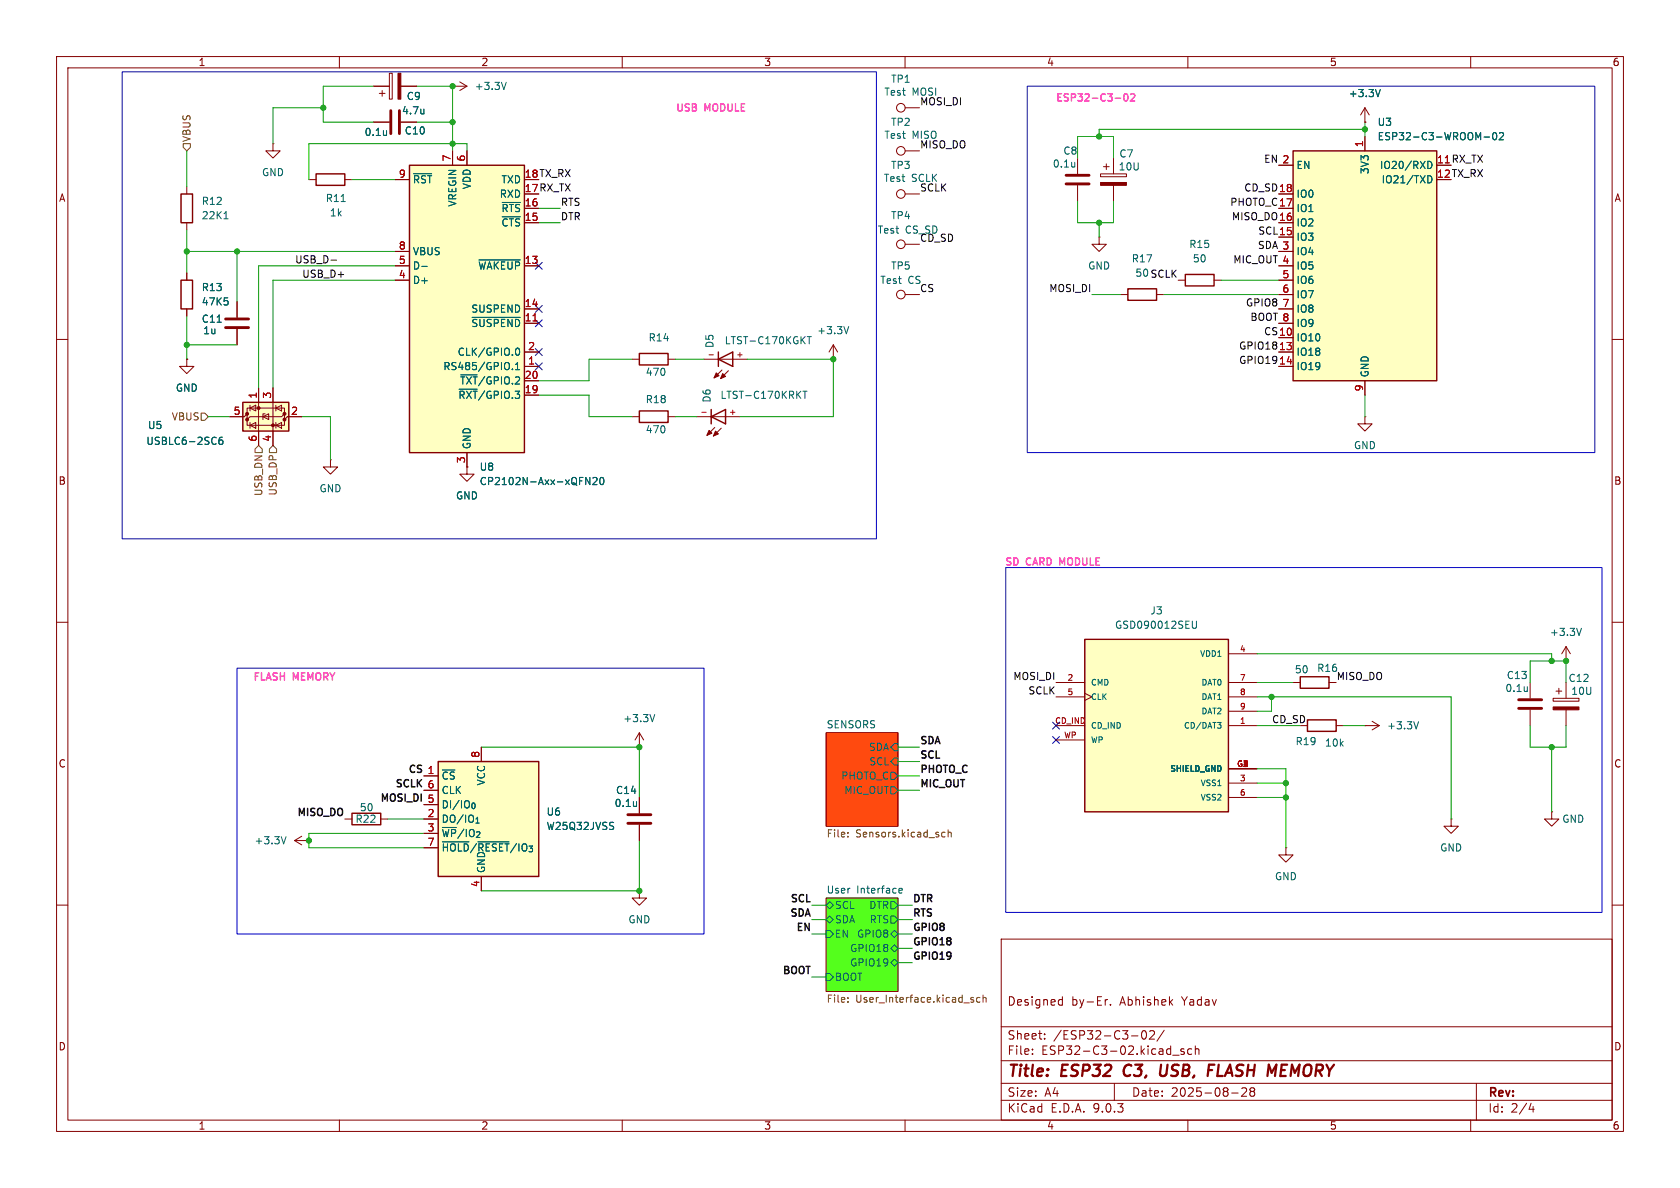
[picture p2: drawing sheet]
<svg xmlns="http://www.w3.org/2000/svg" width="297mm" height="210mm" viewBox="0 0 297 210" stroke-linecap="round" stroke-linejoin="round" font-family="sans-serif">
<g fill="none" stroke="#840000" stroke-width=".18">
<path d="M10 10h277v190h-277zM12 12h273v186h-273zM60 10v2M110 10v2M160 10v2M210 10v2M260 10v2M190.5 27.9v2.8M190.5 32.8v2.8M194.6 30.7h4.5v.5h-4.5zM195.1 29.5h1M195.6 29v1"/>
<path d="M196.8 27.9v2.8M196.8 32.8v2.8M208.3 49.5h1.2M214.6 49.5h1.3M10 60h2M285 60h2M10 110h2M285 110h2M146 129.5h12.7v16.6h-12.7zM146 158.8h12.7v16.5h-12.7zM10 160h2M177 166h108v32h-108z"/>
<path d="M187.4 176.7l.4 .1M187.8 176.2v1.5M187.8 177.6l-.4 .1M195.8 176.7l-.3 .1M196.3 177.6v.1M285 160h2M60 198v2M110 198v2M160 198v2M177 194.5h108M177 191.5h108M177 187.5h108"/>
<path d="M177 181.5h108M182.5 186.3v.1M182.5 185.5v.1M184.7 183.6v.1M184.7 182.8v.1M197 191.5v3M200 183.1h1.2M202 182.3l.2-.1a.81 .81 0 0 1 .6 .6 .81 .81 0 0 1-.3 .8l-.2 .1a.81 .81 0 0 1-.3-1.4zM203.2 182.3l.6-.1 .2 .1 .1 .3-.9 1.1h.9M205.8 182.1l-1.3 2M207.3 186.5h1.2M209.3 185.5l-.3-.1-.3 .2 .1 .2 .5 .2v.3h-.6"/>
<path d="M210 198v2M210.7 185.5l-.5-.1-.2 .3v.4l.1 .2h.6M211.3 185.5l.2-.1 .4 .1 .1 .9M211.3 184.9v1.5M217.7 193.2h1.2M219.5 192.4l.6-.1 .2 .1 .1 .3-.9 1.1h.9M221.2 192.9l-.2-.2 .2-.4 .5 .1 .1 .2-.3 .3M221.2 192.9l-.2 .3v.5l.2 .1 .5-.1 .1-.2-.1-.4-.2-.2M221.2 192.9h.3M260 198v2M261 191.5v6.5M270.7 195l-.4 1.1h.9"/>
<path d="M271 195.6v1"/>
</g>
<path d="M198.9 188.5a1.27 1.27 0 0 0 0 1.6M205.3 188.2l-.2 1.6 .1 .3a.66 .66 0 0 0 .9-.1M213.6 189.2h.7M213.7 188.2h1" fill="none" stroke="#840000" stroke-width=".4"/>
<path d="M146 129.5h12.7v16.6h-12.7z" fill="#ff4a0f" stroke="#ff4a0f" stroke-width=".18"/>
<path d="M146 158.8h12.7v16.5h-12.7z" fill="#54ff1c" stroke="#54ff1c" stroke-width=".18"/>
<g fill="none" stroke="#006464" stroke-width=".18">
<path d="M190 28.7v.8M190 29.4l-.1 .1M157.5 139.1h.6l.6 .6-.6 .6h-.6zM157.5 136.5h.6l.6 .7-.6 .6h-.6zM157.5 134.6l.6-.6h.6v1.3h-.6zM158.1 131.4h.6v1.3h-.6l-.6-.6zM157.5 159.4h.6l.6 .6-.6 .7h-.6zM158.9 157.5l.6-.2v-.2l-.4-.1-.2 .2 .1 .6h.5M146 172.1h.7l.6 .6-.6 .7h-.7zM146 164.5h.7l.6 .6-.6 .6h-.7zM146 160l.7-.6 .6 .6-.6 .7zM146 162.6l.7-.7 .6 .7-.6 .6z"/>
<path d="M157.5 165.1l.6-.6 .6 .6-.6 .6zM157.5 167.6l.6-.6 .6 .6-.6 .7zM157.5 170.2l.6-.7 .6 .7-.6 .6zM157.5 161.9h.6l.6 .7-.6 .6h-.6z"/>
</g>
<g fill="none" stroke="#725600" stroke-width=".18">
<path d="M149.9 147.8v.2M149.9 147.2v.1M166.6 147.9h.5M166.6 147.2h.5M167.6 147.2l.2-.1 .3 .1 .1 .8M167.6 146.7v1.3M149.9 176.4v.1M149.9 177v.2M171.7 176.7l.5 .2-.1 .2-.4 .1M171.7 176.4h.4M173.2 176.4l-.3-.1-.3 .3 .2 .5h.4M173.8 176.4l.2-.1 .3 .1v.8"/>
<path d="M173.8 175.9v1.3"/>
</g>
<path d="M209.5 48.5h5.1v2h-5.1z" fill="none" stroke="#840000" stroke-width=".25"/>
<path d="M188.5 31h4M188.5 32.5h4" fill="none" stroke="#840000" stroke-width=".51"/>
<path d="M194.6 32.3h4.5v.5h-4.5z" fill="#840000" stroke="#840000" stroke-width=".18"/>
<path d="M228.6 26.7h25.4v40.6h-25.4z" fill="#ffffc2"/>
<path d="M228.6 26.7h25.4v40.6h-25.4z" fill="none" stroke="#840000" stroke-width=".25"/>
<g fill="none" stroke="#840000" stroke-width=".18">
<path d="M226.1 29.2h2.5M226.1 34.3h2.5M226.1 36.8h2.5M226.1 39.4h2.5M241.3 24.1v2.6M226.1 41.9h2.5M226.1 44.5h2.5M226.1 47h2.5M226.1 49.5h2.5M226.1 52.1h2.5M226.1 54.6h2.5M226.1 57.2h2.5"/>
<path d="M226.1 59.7h2.5M226.1 62.2h2.5M226.1 64.8h2.5M241.3 67.3v2.6"/>
</g>
<path d="M252.4 28.5a.64 .64 0 0 1 .8 .7 .64 .64 0 0 1-.8 .6M252.4 31.1a.64 .64 0 0 1 .8 .6 .64 .64 0 0 1-.8 .6M262.4 24.2h.9M264 23.6l.2-.2a.68 .68 0 0 1 .4 .7 .68 .68 0 0 1-.4 .6l-.2-.1-.1-.4zM265.1 23.6l.5-.2 .2 .4-.8 .9h.8" fill="none" stroke="#006464" stroke-width=".18"/>
<path d="M77.5 134.6h17.7v20.3h-17.7z" fill="#ffffc2"/>
<path d="M77.5 134.6h17.7v20.3h-17.7z" fill="none" stroke="#840000" stroke-width=".25"/>
<g fill="none" stroke="#840000" stroke-width=".18">
<path d="M241.3 73.7v1.2h1.3l-1.3 1.3-1.3-1.3h1.3M241.3 73.7h.1M82.5 82.6v1.2h1.3l-1.3 1.3-1.2-1.3h1.2M82.5 82.6h.1M74.9 137.2h2.6M74.9 139.7h2.6M85.1 132.1v2.5M113 132.1h.1M113 129.5v2.6M113 129.5l-.7 1.3M113 129.5l.8 1.3M74.9 142.2h2.6"/>
<path d="M74.9 144.8h2.6M74.9 147.3h2.6M74.9 149.9h2.6M85.1 154.9v2.6M113 157.5v1.3h1.3l-1.3 1.2-1.2-1.2h1.2M113 157.5h.1M113 141v2.8M113 145.8v2.8"/>
</g>
<path d="M115.8 126.3l-.5 1.3M78.2 148.8h4.7M84.5 148.8h5.5M108.3 145.4h.2M108.4 146.1v.4M112.5 141.7v.9M112.5 142.4v.1" fill="none" stroke="#006464" stroke-width=".18"/>
<path d="M111 144h4.1M111 145.5h4.1" fill="none" stroke="#840000" stroke-width=".51"/>
<path d="M72.4 29.2h20.3v50.8h-20.3z" fill="#ffffc2"/>
<path d="M72.4 29.2h20.3v50.8h-20.3zM113 72.6h5.1v2.1h-5.1zM113 62.5h5.1v2h-5.1zM125.7 72.4v2.5M125.7 73.7l2.6-1.3v2.5zM127 62.2v2.6M127 63.5l2.5-1.3v2.6z" fill="none" stroke="#840000" stroke-width=".25"/>
<g fill="none" stroke="#840000" stroke-width=".18">
<path d="M160 19.1h2.6M69.8 31.8h2.6M80 26.7v2.5M82.5 26.7v2.5M92.7 36.8h2.5M92.7 39.4h2.5M160 34.3h2.6M160 26.7h2.6M69.8 44.5h2.6M69.8 47h2.6M69.8 49.5h2.6M92.7 47h2.5"/>
<path d="M92.7 54.6h2.5M92.7 57.2h2.5M160 43.2h2.6M160 52.1h2.6M33 63.5v1.3h1.3l-1.3 1.2-1.3-1.2h1.3M33 63.5h.1M92.7 62.2h2.5M92.7 64.8h2.5M92.7 67.3h2.5M92.7 69.9h2.5M111.8 73.7h1.2M111.8 63.5h1.2"/>
<path d="M118.1 73.7h1.3M118.1 63.5h1.3M123.2 73.7h7.6M124.5 63.5h7.6M126.4 75.6l-1.4 1.4M127.5 75.7l-1.4 1.4M127.6 65.4l-1.4 1.4M128.8 65.5l-1.4 1.4M147.3 63.5h.1M147.3 61l-.7 1.2M147.3 61l.8 1.2M147.3 61v2.5"/>
<path d="M58.4 81.3v1.3h1.3l-1.3 1.2-1.3-1.2h1.3M58.4 81.3h.1M82.5 80v2.6M227.3 149.9v1.2h1.3l-1.3 1.3-1.2-1.3h1.2M227.3 149.9h.1"/>
<circle cx="159.3" cy="19" r=".76"/>
<circle cx="159.3" cy="26.7" r=".76"/>
<circle cx="159.3" cy="34.3" r=".76"/>
<circle cx="159.3" cy="43.2" r=".76"/>
<circle cx="159.3" cy="52.1" r=".76"/>
</g>
<g fill="none" stroke="#006464" stroke-width=".18">
<path d="M73.1 30.7h3.2M88.8 35.8h3.2M88.8 38.3h3.2M74.6 47.1h.9M83.5 56.1h8.5M84.7 45.9h7.3M142.7 59.5h.7M143.1 59.5v1.3M150 57.7l-.4 1.3M81.2 68.8h3.2M81.5 66.3h2.9M90.6 65.2v.1"/>
<path d="M91.1 62l.2-.3 .1-.2a.68 .68 0 0 1 .5 .7 .68 .68 0 0 1-.5 .6l-.1-.1-.2-.4M91.1 65.3h.8M91.1 64.4l.4-.3v1.2M141.9 69.2h.8M142.3 69.2v1.2M103.6 84.4l.7 1.3v-1.3M104.8 84.5l.5-.1 .2 .4-.7 .9h.7M106.2 84.5l.1-.1a.68 .68 0 0 1 .5 .6 .68 .68 0 0 1-.5 .7 .84 .84 0 0 1-.1-1.2z"/>
</g>
<path d="M94.2 56.7h.7M124.1 72.9h.7M125.3 62.7h.8" fill="none" stroke="#a90000" stroke-width=".18"/>
<g fill="#840000" stroke="#840000" stroke-width=".18">
<path d="M125.3 76.1l.6 .5-.9 .4z"/>
<path d="M126.5 76.2l.5 .5-.9 .4z"/>
<path d="M126.6 65.9l.5 .5-.9 .4z"/>
<path d="M127.8 66l.5 .5-.9 .4z"/>
</g>
<path d="M42.9 71.1h8.2v5.1h-8.2z" fill="#ffffc2"/>
<g fill="#840000" stroke="#840000" stroke-width=".18">
<circle cx="45.7" cy="72.1" r=".25"/>
<circle cx="43.7" cy="73.2" r=".25"/>
<circle cx="50.3" cy="73.2" r=".25"/>
<circle cx="43.7" cy="74.2" r=".25"/>
<circle cx="50.3" cy="74.2" r=".25"/>
<circle cx="48.3" cy="75.2" r=".25"/>
</g>
<g fill="none" stroke="#840000" stroke-width=".18">
<path d="M33 48.3v1.2M33 54.6v1.3M40.6 73.7h2.6l.5-.5v1l.5-.5h5.6l.5-.5v1l.5-.5h2.5M43.7 73.2v-1.1h6.6v1.1M43.7 74.2v1h6.6v-1M44.2 72.1l1-.5v1zM44.2 75.2l1-.5v1zM44.2 71.6v1M44.2 74.7v1M45.7 68.6v10.1M46.5 73.7l1-.5v1zM46.9 73.2h-.4v1"/>
<path d="M48.3 68.6v10.1M48.8 72.1l1-.5v1zM48.8 75.2l1-.5v1zM48.8 71.6v1M48.8 74.7v1M241.3 128.3h.1M241.3 128.3h2.5M242.6 127.5l1.2 .8M243.8 128.3l-1.2 .7M274.3 143.5v1.3h1.3l-1.3 1.3-1.3-1.3h1.3M274.3 143.5h.1"/>
</g>
<path d="M32 49.5h2v5.1h-2zM42.9 71.1h8.2v5.1h-8.2z" fill="none" stroke="#840000" stroke-width=".25"/>
<path d="M39.7 52.6h.6M40.2 53.2l.1 .2-.1 .5M39.3 77.3h-.4a.86 .86 0 0 0 0 1.3l.5-.2v-.4l-.2-.2h-.3l-.2 .2M250.8 127.6l-.4 1.2" fill="none" stroke="#006464" stroke-width=".18"/>
<path d="M191.8 113h25.4v30.5h-25.4z" fill="#ffffc2"/>
<path d="M32 34.3h2v5.1h-2zM55.9 30.7h5.1v2.1h-5.1zM199.4 51.1h5.1v2h-5.1zM191.8 113h25.4v30.5h-25.4zM229.9 119.6h5v2.1h-5zM231.1 127.3h5.1v2h-5.1zM62.2 143.8h5.1v2h-5.1z" fill="none" stroke="#840000" stroke-width=".25"/>
<g fill="none" stroke="#840000" stroke-width=".18">
<path d="M66 15.2h2.8M67.1 16.5h1M67.6 16v1M68.8 13h.5v4.5h-.5zM70.9 15.2h2.8M80 15.2h.1M80 15.2h2.5M81.3 14.5l1.2 .7M82.5 15.2l-1.2 .8M241.3 19.1l-.8 1.2M241.3 19.1l.8 1.2M241.3 19.1v2.5"/>
<path d="M33 33v1.3M33 39.4v1.2M48.3 25.4v1.3h1.2l-1.2 1.2-1.3-1.2h1.3M48.3 25.4h.1M54.6 31.8h1.3M61 31.8h1.2M66 21.6h2.8M69.8 31.8h2.6M70.9 21.6h2.8M80 26.7v2.5M82.5 26.7v2.5M92.7 36.8h2.5"/>
<path d="M92.7 39.4h2.5M226.1 29.2h2.5M226.1 34.3h2.5M226.1 36.8h2.5M226.1 39.4h2.5M241.3 21.6h.1M241.3 24.1v2.6M33 48.3v1.2M33 54.6v1.3M41.9 53.3v2.8M41.9 58.2v2.8M69.8 44.5h2.6"/>
<path d="M69.8 47h2.6M69.8 49.5h2.6M92.7 47h2.5M92.7 54.6h2.5M92.7 57.2h2.5M194.3 41.9v1.3h1.3l-1.3 1.3-1.3-1.3h1.3M194.3 41.9h.1M198.1 52.1h1.3M204.5 52.1h1.2M226.1 52.1h2.5M226.1 41.9h2.5M226.1 44.5h2.5"/>
<path d="M226.1 47h2.5M226.1 49.5h2.5M226.1 54.6h2.5M226.1 57.2h2.5M226.1 59.7h2.5M33 63.5h.1M40.6 73.7h2.6M45.7 68.6v2.5M45.7 76.2v2.5M48.3 68.6v2.5M48.3 76.2v2.5M50.8 73.7h2.5"/>
<path d="M92.7 62.2h2.5M92.7 64.8h2.5M92.7 67.3h2.5M92.7 69.9h2.5M226.1 62.2h2.5M226.1 64.8h2.5M241.3 67.3v2.6M82.5 82.6h.1M82.5 80v2.6M217.2 115.6h5M276.9 116.8h.1M276.9 114.3v2.5"/>
<path d="M276.9 114.3l-.8 1.3M276.9 114.3l.7 1.3M74.9 137.2h2.6M74.9 139.7h2.6M85.1 132.1v2.5M186.7 120.7h5.1M186.7 123.2h5.1M186.7 128.3h5.1M186.7 130.8h5.1M191.8 122.6l1.2 .6-1.2 .6M217.2 120.7h5M217.2 123.2h5"/>
<path d="M217.2 128.3h5M217.2 125.7h5M217.2 135.9h5M217.2 138.4h5M228.6 120.7h1.3M234.9 120.7h1.3M236.2 128.3h1.3M270.5 120.7v2.7M270.5 125.5v2.8M274.6 123.4h4.5v.6h-4.5zM275.1 122.2h1M275.6 121.7v1"/>
<path d="M276.9 120.7v2.7M276.9 125.5v2.8M52.1 148.6l1.2 .8M52.1 148.6h2.5M53.3 147.8l-1.2 .8M54.6 148.6h.1M61 144.8h1.2M67.3 144.8h1.3M74.9 144.8h2.6M74.9 142.2h2.6M74.9 147.3h2.6M74.9 149.9h2.6"/>
<path d="M85.1 154.9v2.6M113 141v2.8M113 145.8v2.8M217.2 141h5M256.5 144.8v1.3h1.3l-1.3 1.2-1.2-1.2h1.2M256.5 144.8h.1"/>
</g>
<g fill="none" stroke="#006464" stroke-width=".18">
<path d="M74.9 19.3v.8M89.5 14.5l-.4 1.3M244 15.8l-.4 1.3M39.6 38.7h.7M60.3 35.6h.7M68.3 23.1v.8M68.3 23.8v.1M73.1 30.7h3.2M74.9 20v.1M88.8 35.8h3.2M88.8 38.3h3.2M252.4 28.5a.64 .64 0 0 1 .8 .7 .64 .64 0 0 1-.8 .6"/>
<path d="M252.4 31.1a.64 .64 0 0 1 .8 .6 .64 .64 0 0 1-.8 .6M262.4 24.2h.9M264 23.6l.2-.2a.68 .68 0 0 1 .4 .7 .68 .68 0 0 1-.4 .6l-.2-.1-.1-.4zM265.1 23.6l.5-.2 .2 .4-.8 .9h.8M38.4 57h.7M39.7 52.6h.6M40.2 53.2l.1 .2-.1 .5M74.6 47.1h.9M83.5 56.1h8.5M84.7 45.9h7.3M39.3 77.3h-.4a.86 .86 0 0 0 0 1.3l.5-.2v-.4l-.2-.2h-.3l-.2 .2M81.2 68.8h3.2"/>
<path d="M81.5 66.3h2.9M90.6 65.2v.1M91.1 62l.2-.3 .1-.2a.68 .68 0 0 1 .5 .7 .68 .68 0 0 1-.5 .6l-.1-.1-.2-.4M91.1 65.3h.8M91.1 64.4l.4-.3v1.2M103.6 84.4l.7 1.3v-1.3M104.8 84.5l.5-.1 .2 .4-.7 .9h.7M106.2 84.5l.1-.1a.68 .68 0 0 1 .5 .6 .68 .68 0 0 1-.5 .7 .84 .84 0 0 1-.1-1.2zM211.5 109.8v1.1l-.2 .2-.4-.2M279.6 111.1l-.4 1.2M215.2 127.7h.7l-.4 .4M215.7 128.1l.2 .2v.2l-.2 .2"/>
<path d="M270 121.4v.8M270 122.1l-.1 .1M50.6 147.9l-.5 1.3M78.2 148.8h4.7M84.5 148.8h5.5M108.3 145.4h.2M108.4 146.1v.4M112.5 141.7v.9M112.5 142.4v.1"/>
</g>
<path d="M69.1 19.6v4M70.6 19.6v4M39.9 56.4h4M39.9 57.9h4M268.5 123.7h4M268.5 125.2h4" fill="none" stroke="#840000" stroke-width=".51"/>
<g fill="#840000" stroke="#840000" stroke-width=".18">
<path d="M274.6 125h4.5v.5h-4.5z"/>
<path d="M70.4 13h.5v4.5h-.5z"/>
</g>
<path d="M32.4 25.4h1.3v.6l-.7 .7-.6-.7zM35.6 73h.6l.6 .7-.6 .6h-.6zM45.1 79.4l.6-.7 .7 .7v.6h-1.3zM47.6 79.4l.7-.7 .6 .7v.6h-1.3z" fill="none" stroke="#725600" stroke-width=".18"/>
<path d="M58.5 46h1" fill="none" stroke="#0f0f0f" stroke-width=".18"/>
<g fill="none" stroke="#009600" stroke-width=".18">
<path d="M57.1 19.1h-8.8v6.3M66 15.2h-8.9v6.4h8.9M73.7 15.2h6.3v11.5M33 26.7v6.3M62.2 31.8h7.6M73.7 21.6h6.3M82.5 26.7v-1.3h-27.9v6.4M95.2 39.4h3.9M95.2 36.8h3.9M190.5 27.9v-3.8h6.3v3.8M190.5 35.6v3.8h6.3v-3.8M194.3 39.4v2.5"/>
<path d="M241.3 22.9h-47v1.2M241.3 21.6v2.5M33 40.6v7.7M33 55.9v7.6M33 44.5h36.8M41.9 44.5v8.8M69.8 49.5h-21.5v19.1M69.8 47h-24.1v21.6M193 52.1h5.1M205.7 52.1h20.4M215.9 49.5h10.2M33 61h8.9"/>
<path d="M36.8 73.7h3.8M53.3 73.7h5.1v7.6M95.2 69.9h8.9v3.8h7.7M111.8 63.5h-7.7v3.8h-8.9M119.4 73.7h3.8M119.4 63.5h5.1M132.1 63.5h15.2v10.2h-16.5M241.3 69.9v3.8M222.2 115.6h52.1v1.2M85.1 132.1h27.9v8.9M158.7 137.2h3.9M158.7 134.6h3.9"/>
<path d="M158.7 132.1h3.9M158.7 139.7h3.9M222.2 135.9h5.1v14M222.2 138.4h5.1M222.2 123.2h34.3v21.6M222.2 120.7h6.4M222.2 128.3h7.7M224.8 123.2v2.5h-2.6M237.5 128.3h3.8M270.5 120.7v-3.9h6.4v3.9M270.5 128.3v3.8h6.4v-3.8M274.3 132.1v11.4"/>
<path d="M68.6 144.8h6.3M74.9 147.3h-20.3v2.6h20.3M113 148.6v8.9h-27.9M222.2 141h5.1M143.5 162.6h2.5M143.5 165.1h2.5M143.5 160h2.5M143.5 172.7h2.5M158.7 162.6h2.6M158.7 167.6h2.6M158.7 170.2h2.6M158.7 165.1h2.6"/>
<path d="M158.7 160h2.6"/>
</g>
<g fill="none" stroke="#000084" stroke-width=".18">
<path d="M94.6 54l1.3 1.2M94.6 46.4l1.3 1.2M94.6 56.5l1.3 1.3M95.9 54l-1.3 1.2M95.9 46.4l-1.3 1.2M95.9 56.5l-1.3 1.3M94.6 64.2l1.3 1.2M94.6 61.6l1.3 1.2M95.9 64.2l-1.3 1.2M95.9 61.6l-1.3 1.2M186.1 127.7l1.2 1.2M186.1 130.2l1.2 1.2"/>
<path d="M187.3 127.7l-1.2 1.2M187.3 130.2l-1.2 1.2"/>
</g>
<path d="M197.2 17.4h.9M198.8 16.7l.2-.1a.68 .68 0 0 1 .4 .6 .68 .68 0 0 1-.4 .7l-.2-.2-.1-.3zM199.9 16.7l.5-.1 .2 .3-.8 1h.8" fill="none" stroke="#ff37c5" stroke-width=".25"/>
<path d="M21.6 12.7h133.3v82.6h-133.3zM181.6 15.2h100.3v64.8h-100.3zM41.9 118.1h82.6v47h-82.6zM177.8 100.3h105.4v61h-105.4z" fill="none" stroke="#0000c2" stroke-width=".18"/>
<path d="M94.2 56.7h.7" fill="none" stroke="#a90000" stroke-width=".18"/>
<g fill="#009600" stroke="#009600" stroke-width=".18">
<circle cx="41.9" cy="44.5" r=".46"/>
<circle cx="80" cy="21.6" r=".46"/>
<circle cx="33" cy="44.5" r=".46"/>
<circle cx="33" cy="61" r=".46"/>
<circle cx="80" cy="25.4" r=".46"/>
<circle cx="194.3" cy="24.1" r=".46"/>
<circle cx="241.3" cy="22.9" r=".46"/>
<circle cx="194.3" cy="39.4" r=".46"/>
<circle cx="113" cy="157.5" r=".46"/>
<circle cx="113" cy="132.1" r=".46"/>
<circle cx="54.6" cy="148.6" r=".46"/>
<circle cx="224.8" cy="123.2" r=".46"/>
<circle cx="227.3" cy="138.4" r=".46"/>
<circle cx="274.3" cy="116.8" r=".46"/>
<circle cx="227.3" cy="141" r=".46"/>
<circle cx="274.3" cy="132.1" r=".46"/>
<circle cx="276.9" cy="116.8" r=".46"/>
<circle cx="80" cy="15.2" r=".46"/>
<circle cx="57.1" cy="19.1" r=".46"/>
<circle cx="147.3" cy="63.5" r=".46"/>
</g>
<g font-size="2.8" fill="#840000">
<text x="178" y="190.9">Title:</text>
<text x="187.7" y="190.9">ESP32</text>
<text x="199.5" y="190.9">C3,</text>
<text x="206.7" y="190.9">USB,</text>
<text x="216" y="190.9">FLASH MEMORY</text>
</g>
<g font-size="2.1" fill="#840000">
<text x="178" y="178">Designed</text>
<text x="189.4" y="178">by-Er.</text>
<text x="198" y="178">Abhishek</text>
<text x="209.1" y="178">Yadav</text>
<text x="178" y="184">Sheet:</text>
<text x="186.2" y="184">/ESP32-C3-02/</text>
<text x="178" y="186.7">File:</text>
<text x="184.1" y="186.7">ESP32-C3-02.kicad_sch</text>
<text x="178" y="196.9">KiCad</text>
<text x="178" y="194.1">Size:</text>
<text x="184.7" y="194.1">A4</text>
<text x="185.7" y="196.9">E.D.A.</text>
<text x="193.3" y="196.9">9.0.3</text>
<text x="200" y="194.1">Date:</text>
<text x="207" y="194.1">2025-08-28</text>
<text x="263" y="194.3">Rev:</text>
<text x="263" y="196.9">Id:</text>
<text x="267.1" y="196.9">2/4</text>
</g>
<g font-size="1.8" fill="#840000">
<text x="35" y="11.9">1</text>
<text x="85" y="11.9">2</text>
<text x="135" y="11.9">3</text>
<text x="185" y="11.9">4</text>
<text x="235" y="11.9">5</text>
<text x="285" y="11.9">6</text>
<text x="10.3" y="35.9">A</text>
<text x="92.7" y="31.5">18 TX_RX</text>
<text x="92.7" y="34">17 RX_TX</text>
<text x="254" y="31.5">12 TX_RX</text>
<text x="285.3" y="35.9">A</text>
<text x="10.3" y="85.9">B</text>
<text x="285.3" y="85.9">B</text>
<text x="10.3" y="135.9">C</text>
<text x="285.3" y="135.9">C</text>
<text x="10.3" y="185.9">D</text>
<text x="285.3" y="185.9">D</text>
<text x="35" y="199.9">1</text>
<text x="85" y="199.9">2</text>
<text x="135" y="199.9">3</text>
<text x="185" y="199.9">4</text>
<text x="235" y="199.9">5</text>
<text x="285" y="199.9">6</text>
</g>
<g font-size="1.8" fill="#006464">
<text x="71.8" y="17.9">C9</text>
<text x="83.8" y="16.1">+3.3V</text>
<text x="156.2" y="17.1">Test</text>
<text x="157.4" y="14.8">TP1</text>
<text x="238.4" y="17.4">+3.3V</text>
<text x="71" y="20.4">4.7u</text>
<text x="71.5" y="24">C10</text>
<text x="157.4" y="22.5">TP2</text>
<text x="243.5" y="22.5">U3</text>
<text x="64.4" y="24.2">0.1u</text>
<text x="156.2" y="24.7">Test</text>
<text x="186" y="29.8">0.1u</text>
<text x="187.9" y="27.5">C8</text>
<text x="197.8" y="28">C7</text>
<text x="243.5" y="25">ESP32-C3-WROOM-02</text>
<text x="46.2" y="31.3">GND</text>
<text x="57.5" y="35.9">R11</text>
<text x="72.9" y="32.6">~{RST}</text>
<text x="83.4" y="33.5" transform="rotate(-90 83.4 33.5)">VDD</text>
<text x="88.2" y="35.2">RXD</text>
<text x="88.6" y="32.6">TXD</text>
<text x="156.2" y="32.4">Test</text>
<text x="157.4" y="30.1">TP3</text>
<text x="197.7" y="30.3">10U</text>
<text x="229.1" y="30.1">EN</text>
<text x="229.1" y="35.2">IO0</text>
<text x="242.2" y="30.9" transform="rotate(-90 242.2 30.9)">3V3</text>
<text x="243.9" y="30.1">IO20/RXD</text>
<text x="244.2" y="32.6">IO21/TXD</text>
<text x="35.6" y="39">22K1</text>
<text x="35.6" y="36.4">R12</text>
<text x="58.2" y="38.5">1k</text>
<text x="80.9" y="36.6" transform="rotate(-90 80.9 36.6)">VREGIN</text>
<text x="88.6" y="37.7">~{RTS}</text>
<text x="88.6" y="40.2">~{CTS}</text>
<text x="155.1" y="41.5">Test</text>
<text x="157.4" y="39">TP4</text>
<text x="229.1" y="37.7">IO1</text>
<text x="229.1" y="40.2">IO2</text>
<text x="72.9" y="45.3">VBUS</text>
<text x="72.9" y="47.9">D-</text>
<text x="84.4" y="47.9">~{WAKEUP}</text>
<text x="157.4" y="47.9">TP5</text>
<text x="192.3" y="47.9">GND</text>
<text x="200" y="46.6">R17</text>
<text x="210.1" y="44">R15</text>
<text x="210.8" y="46.6">50</text>
<text x="229.1" y="42.8">IO3</text>
<text x="229.1" y="45.3">IO4</text>
<text x="229.1" y="47.9">IO5</text>
<text x="35.6" y="51.7">R13</text>
<text x="72.9" y="50.4">D+</text>
<text x="155.5" y="50.4">Test</text>
<text x="160.5" y="50.4">CS</text>
<text x="229.1" y="50.4">IO6</text>
<text x="229.1" y="52.9">IO7</text>
<text x="35.6" y="54.2">47K5</text>
<text x="35.6" y="57.3">C11</text>
<text x="35.8" y="59.3">1u</text>
<text x="83.2" y="55.5">SUSPEND</text>
<text x="83.2" y="58">~{SUSPEND}</text>
<text x="144.4" y="59.3">+3.3V</text>
<text x="229.1" y="55.5">IO8</text>
<text x="229.1" y="58">IO9</text>
<text x="78.3" y="65.6">RS485/GPIO.1</text>
<text x="80.8" y="63.1">CLK/GPIO.0</text>
<text x="114.6" y="60.6">R14</text>
<text x="126.3" y="61.6" transform="rotate(-90 126.3 61.6)">D5</text>
<text x="128" y="61.1">LTST-C170KGKT</text>
<text x="229.1" y="60.6">IO10</text>
<text x="229.1" y="63.1">IO18</text>
<text x="229.1" y="65.6">IO19</text>
<text x="31" y="69.4">GND</text>
<text x="80.9" y="70.7">~{RXT}/GPIO.3</text>
<text x="81.2" y="68.2">~{TXT}/GPIO.2</text>
<text x="114.1" y="66.6">470</text>
<text x="114.1" y="71.5">R18</text>
<text x="125.8" y="71.3" transform="rotate(-90 125.8 71.3)">D6</text>
<text x="127.3" y="70.7">LTST-C170KRKT</text>
<text x="242.2" y="66.8" transform="rotate(-90 242.2 66.8)">GND</text>
<text x="26.1" y="76">U5</text>
<text x="114.1" y="76.8">470</text>
<text x="25.8" y="78.8">USBLC6-2SC6</text>
<text x="83.4" y="79.5" transform="rotate(-90 83.4 79.5)">GND</text>
<text x="84.7" y="83.4">U8</text>
<text x="239.3" y="79.6">GND</text>
<text x="56.4" y="87.2">GND</text>
<text x="80.5" y="88.5">GND</text>
<text x="84.7" y="86">CP2102N-Axx-xQFN20</text>
<text x="197" y="111.4">GSD090012SEU</text>
<text x="203.3" y="108.8">J3</text>
<text x="273.9" y="112.6">+3.3V</text>
<text x="228.8" y="119.2">50</text>
<text x="232.7" y="119">R16</text>
<text x="266" y="122.5">0.1u</text>
<text x="266.3" y="120.2">C13</text>
<text x="277.2" y="120.8">C12</text>
<text x="277.7" y="123">10U</text>
<text x="110.1" y="127.9">+3.3V</text>
<text x="146" y="128.8">SENSORS</text>
<text x="228.9" y="131.9">R19</text>
<text x="245.1" y="129.1">+3.3V</text>
<text x="153.5" y="132.9">SDA</text>
<text x="153.6" y="135.5">SCL</text>
<text x="234.1" y="132.2">10k</text>
<text x="63.5" y="143.6">50</text>
<text x="78" y="138">~{CS}</text>
<text x="78" y="140.6">CLK</text>
<text x="78" y="143.1">DI/IO_{0}</text>
<text x="86" y="139" transform="rotate(-90 86 139)">VCC</text>
<text x="108.6" y="142.8">0.1u</text>
<text x="108.8" y="140.6">C14</text>
<text x="148.6" y="138">PHOTO_C</text>
<text x="149.2" y="140.6">MIC_OUT</text>
<text x="44.9" y="149.5">+3.3V</text>
<text x="62.7" y="145.6">R22</text>
<text x="78" y="145.6">DO/IO_{1}</text>
<text x="78" y="148.2">~{WP}/IO_{2}</text>
<text x="96.5" y="146.9">W25Q32JVSS</text>
<text x="96.5" y="144.4">U6</text>
<text x="276.1" y="145.6">GND</text>
<text x="78" y="150.7">~{HOLD}/~{RESET}/IO_{3}</text>
<text x="86" y="154.4" transform="rotate(-90 86 154.4)">GND</text>
<text x="225.3" y="155.8">GND</text>
<text x="254.5" y="150.7">GND</text>
<text x="146" y="158">User</text>
<text x="147.5" y="160.9">SCL</text>
<text x="151.5" y="158">Interface</text>
<text x="153.6" y="160.9">DTR</text>
<text x="111" y="163.4">GND</text>
<text x="147.5" y="166">EN</text>
<text x="147.5" y="163.4">SDA</text>
<text x="151.4" y="166">GPIO8</text>
<text x="153.6" y="163.4">RTS</text>
<text x="147.5" y="173.6">BOOT</text>
<text x="150.2" y="168.5">GPIO18</text>
<text x="150.2" y="171">GPIO19</text>
</g>
<g font-size="1.8" fill="#0f0f0f">
<text x="161.2" y="17.1">MOSI</text>
<text x="162.6" y="18.7">MOSI_DI</text>
<text x="161.2" y="24.7">MISO</text>
<text x="162.6" y="26.3">MISO_DO</text>
<text x="223.4" y="28.9">EN 2</text>
<text x="161.1" y="32.4">SCLK</text>
<text x="162.6" y="33.9">SCLK</text>
<text x="219.9" y="33.9">CD_SD18</text>
<text x="99.1" y="36.5">RTS</text>
<text x="99.1" y="39">DTR</text>
<text x="160.1" y="41.5">CS_SD</text>
<text x="217.4" y="36.5">PHOTO_C17</text>
<text x="217.7" y="39">MISO_DO16</text>
<text x="222.3" y="41.6">SCL15</text>
<text x="52.1" y="46.6">USB_D-</text>
<text x="162.6" y="42.8">CD_SD</text>
<text x="217.9" y="46.6">MIC_OUT 4</text>
<text x="222.3" y="44.1">SDA 3</text>
<text x="53.3" y="49.2">USB_D+</text>
<text x="162.6" y="51.7">CS</text>
<text x="185.4" y="51.7">MOSI_DI</text>
<text x="200.6" y="49.1">50 SCLK</text>
<text x="220.2" y="54.3">GPIO8</text>
<text x="220.9" y="56.8">BOOT 8</text>
<text x="223.4" y="59.3">CS10</text>
<text x="218.9" y="61.9">GPIO18</text>
<text x="218.9" y="64.4">GPIO19</text>
<text x="179" y="120.3">MOSI_DI</text>
<text x="181.7" y="122.8">SCLK</text>
<text x="236.2" y="120.3">MISO_DO</text>
<text x="162.6" y="131.6">SDA</text>
<text x="224.8" y="127.9">CD_SD</text>
<text x="71.9" y="136.7">CS 1</text>
<text x="162.6" y="136.7">PHOTO_C</text>
<text x="162.6" y="134.2">SCL</text>
<text x="67" y="141.8">MOSI_DI 5</text>
<text x="69.6" y="139.3">SCLK 6</text>
<text x="162.6" y="139.3">MIC_OUT</text>
<text x="52.3" y="144.3">MISO_DO</text>
<text x="139.5" y="159.6">SCL</text>
<text x="161.3" y="159.6">DTR</text>
<text x="139.4" y="162.1">SDA</text>
<text x="140.5" y="164.7">EN</text>
<text x="161.3" y="164.7">GPIO8</text>
<text x="161.3" y="167.2">GPIO18</text>
<text x="161.3" y="162.1">RTS</text>
<text x="138.1" y="172.3">BOOT</text>
<text x="161.3" y="169.7">GPIO19</text>
</g>
<g font-size="1.8" fill="#ff54c3">
<text x="119.3" y="20.1">USB</text>
<text x="124.6" y="20.1">MODULE</text>
</g>
<text font-size="1.8" fill="#ff37c5" x="186.5" y="18.3">ESP32-C3-02</text>
<g font-size="1.8" fill="#725600">
<text x="33.9" y="25.2" transform="rotate(-90 33.9 25.2)">VBUS</text>
<text x="30.3" y="74.5">VBUS</text>
<text x="46.6" y="87.8" transform="rotate(-90 46.6 87.8)">USB_DN</text>
<text x="49.1" y="87.7" transform="rotate(-90 49.1 87.7)">USB_DP</text>
<text x="146" y="148.4">File:</text>
<text x="151.3" y="148.4">Sensors.kicad_sch</text>
<text x="146" y="177.6">File:</text>
<text x="151.3" y="177.6">User_Interface.kicad_sch</text>
</g>
<g font-size="1.8" fill="#a90000">
<text x="79.8" y="28.6" transform="rotate(-90 79.8 28.6)">7</text>
<text x="82.3" y="28.6" transform="rotate(-90 82.3 28.6)">6</text>
<text x="226.6" y="29">2</text>
<text x="241" y="26.1" transform="rotate(-90 241 26.1)">1</text>
<text x="254" y="29">11 RX_TX</text>
<text x="254" y="29">11</text>
<text x="70.4" y="31.5">9</text>
<text x="92.7" y="31.5">18</text>
<text x="92.7" y="34">17</text>
<text x="226" y="34">18</text>
<text x="254" y="31.5">12</text>
<text x="92.7" y="36.6">16</text>
<text x="92.7" y="39.1">15</text>
<text x="226" y="36.6">17</text>
<text x="226" y="39.1">16</text>
<text x="226" y="41.7">15</text>
<text x="70.4" y="44.2">8</text>
<text x="70.4" y="46.7">5</text>
<text x="92.7" y="46.7">13</text>
<text x="226.6" y="44.2">3</text>
<text x="226.6" y="46.7">4</text>
<text x="70.4" y="49.3">4</text>
<text x="226.6" y="49.3">5</text>
<text x="226.6" y="51.8">6</text>
<text x="92.7" y="54.4">14</text>
<text x="92.7" y="56.9">11</text>
<text x="226" y="59.4">10</text>
<text x="226.6" y="54.4">7</text>
<text x="226.6" y="56.9">8</text>
<text x="93.3" y="62">2</text>
<text x="93.3" y="64.5">1</text>
<text x="226" y="62">13</text>
<text x="226" y="64.5">14</text>
<text x="45.5" y="70.6" transform="rotate(-90 45.5 70.6)">1</text>
<text x="48" y="70.6" transform="rotate(-90 48 70.6)">3</text>
<text x="92.7" y="67.1">20</text>
<text x="92.7" y="69.6">19</text>
<text x="241" y="69.3" transform="rotate(-90 241 69.3)">9</text>
<text x="41.2" y="73.4">5</text>
<text x="51.4" y="73.4">2</text>
<text x="45.5" y="78.2" transform="rotate(-90 45.5 78.2)">6</text>
<text x="48" y="78.2" transform="rotate(-90 48 78.2)">4</text>
<text x="82.3" y="82" transform="rotate(-90 82.3 82)">3</text>
<text x="75.5" y="136.9">1</text>
<text x="84.8" y="134.1" transform="rotate(-90 84.8 134.1)">8</text>
<text x="75.5" y="139.4">6</text>
<text x="75.5" y="142">5</text>
<text x="75.5" y="144.5">2</text>
<text x="75.5" y="147.1">3</text>
<text x="75.5" y="149.6">7</text>
<text x="84.8" y="156.9" transform="rotate(-90 84.8 156.9)">4</text>
</g>
<g font-size="1.8" fill="#ff4cc1">
<text x="177.5" y="100.3">SD</text>
<text x="181.4" y="100.3">CARD</text>
<text x="187.8" y="100.3">MODULE</text>
</g>
<g font-size="1.8" fill="#ff399e">
<text x="44.6" y="120.7">FLASH</text>
<text x="51.8" y="120.7">MEMORY</text>
</g>
<g font-size="1.4" fill="#a90000">
<text x="130.1" y="63.2">+</text>
<text x="128.8" y="73.4">+</text>
<text x="219.1" y="115.3">4</text>
<text x="188.6" y="120.4">2</text>
<text x="188.6" y="122.9">5</text>
<text x="219.1" y="120.4">7</text>
<text x="219.1" y="122.9">8</text>
<text x="219.1" y="125.5">9</text>
<text x="186.4" y="128">CD_IND</text>
<text x="188" y="130.6">WP</text>
<text x="219.1" y="128">1</text>
<text x="218.6" y="135.6">G1</text>
<text x="219.7" y="135.6">2</text>
<text x="219.1" y="138.2">3</text>
<text x="219.1" y="140.7">6</text>
</g>
<g font-size="1.4" fill="#006464">
<text x="212" y="116.3">VDD1</text>
<text x="192.8" y="121.4">CMD</text>
<text x="192.8" y="123.9">CLK</text>
<text x="212.3" y="121.4">DAT0</text>
<text x="212.3" y="123.9">DAT1</text>
<text x="192.8" y="129">CD_IND</text>
<text x="192.8" y="131.5">WP</text>
<text x="209.2" y="129">CD/DAT3</text>
<text x="212.3" y="126.5">DAT2</text>
<text x="206.8" y="136.6">SHIELD_GND</text>
<text x="212.1" y="139.2">VSS1</text>
<text x="212.1" y="141.7">VSS2</text>
</g>
</svg>
